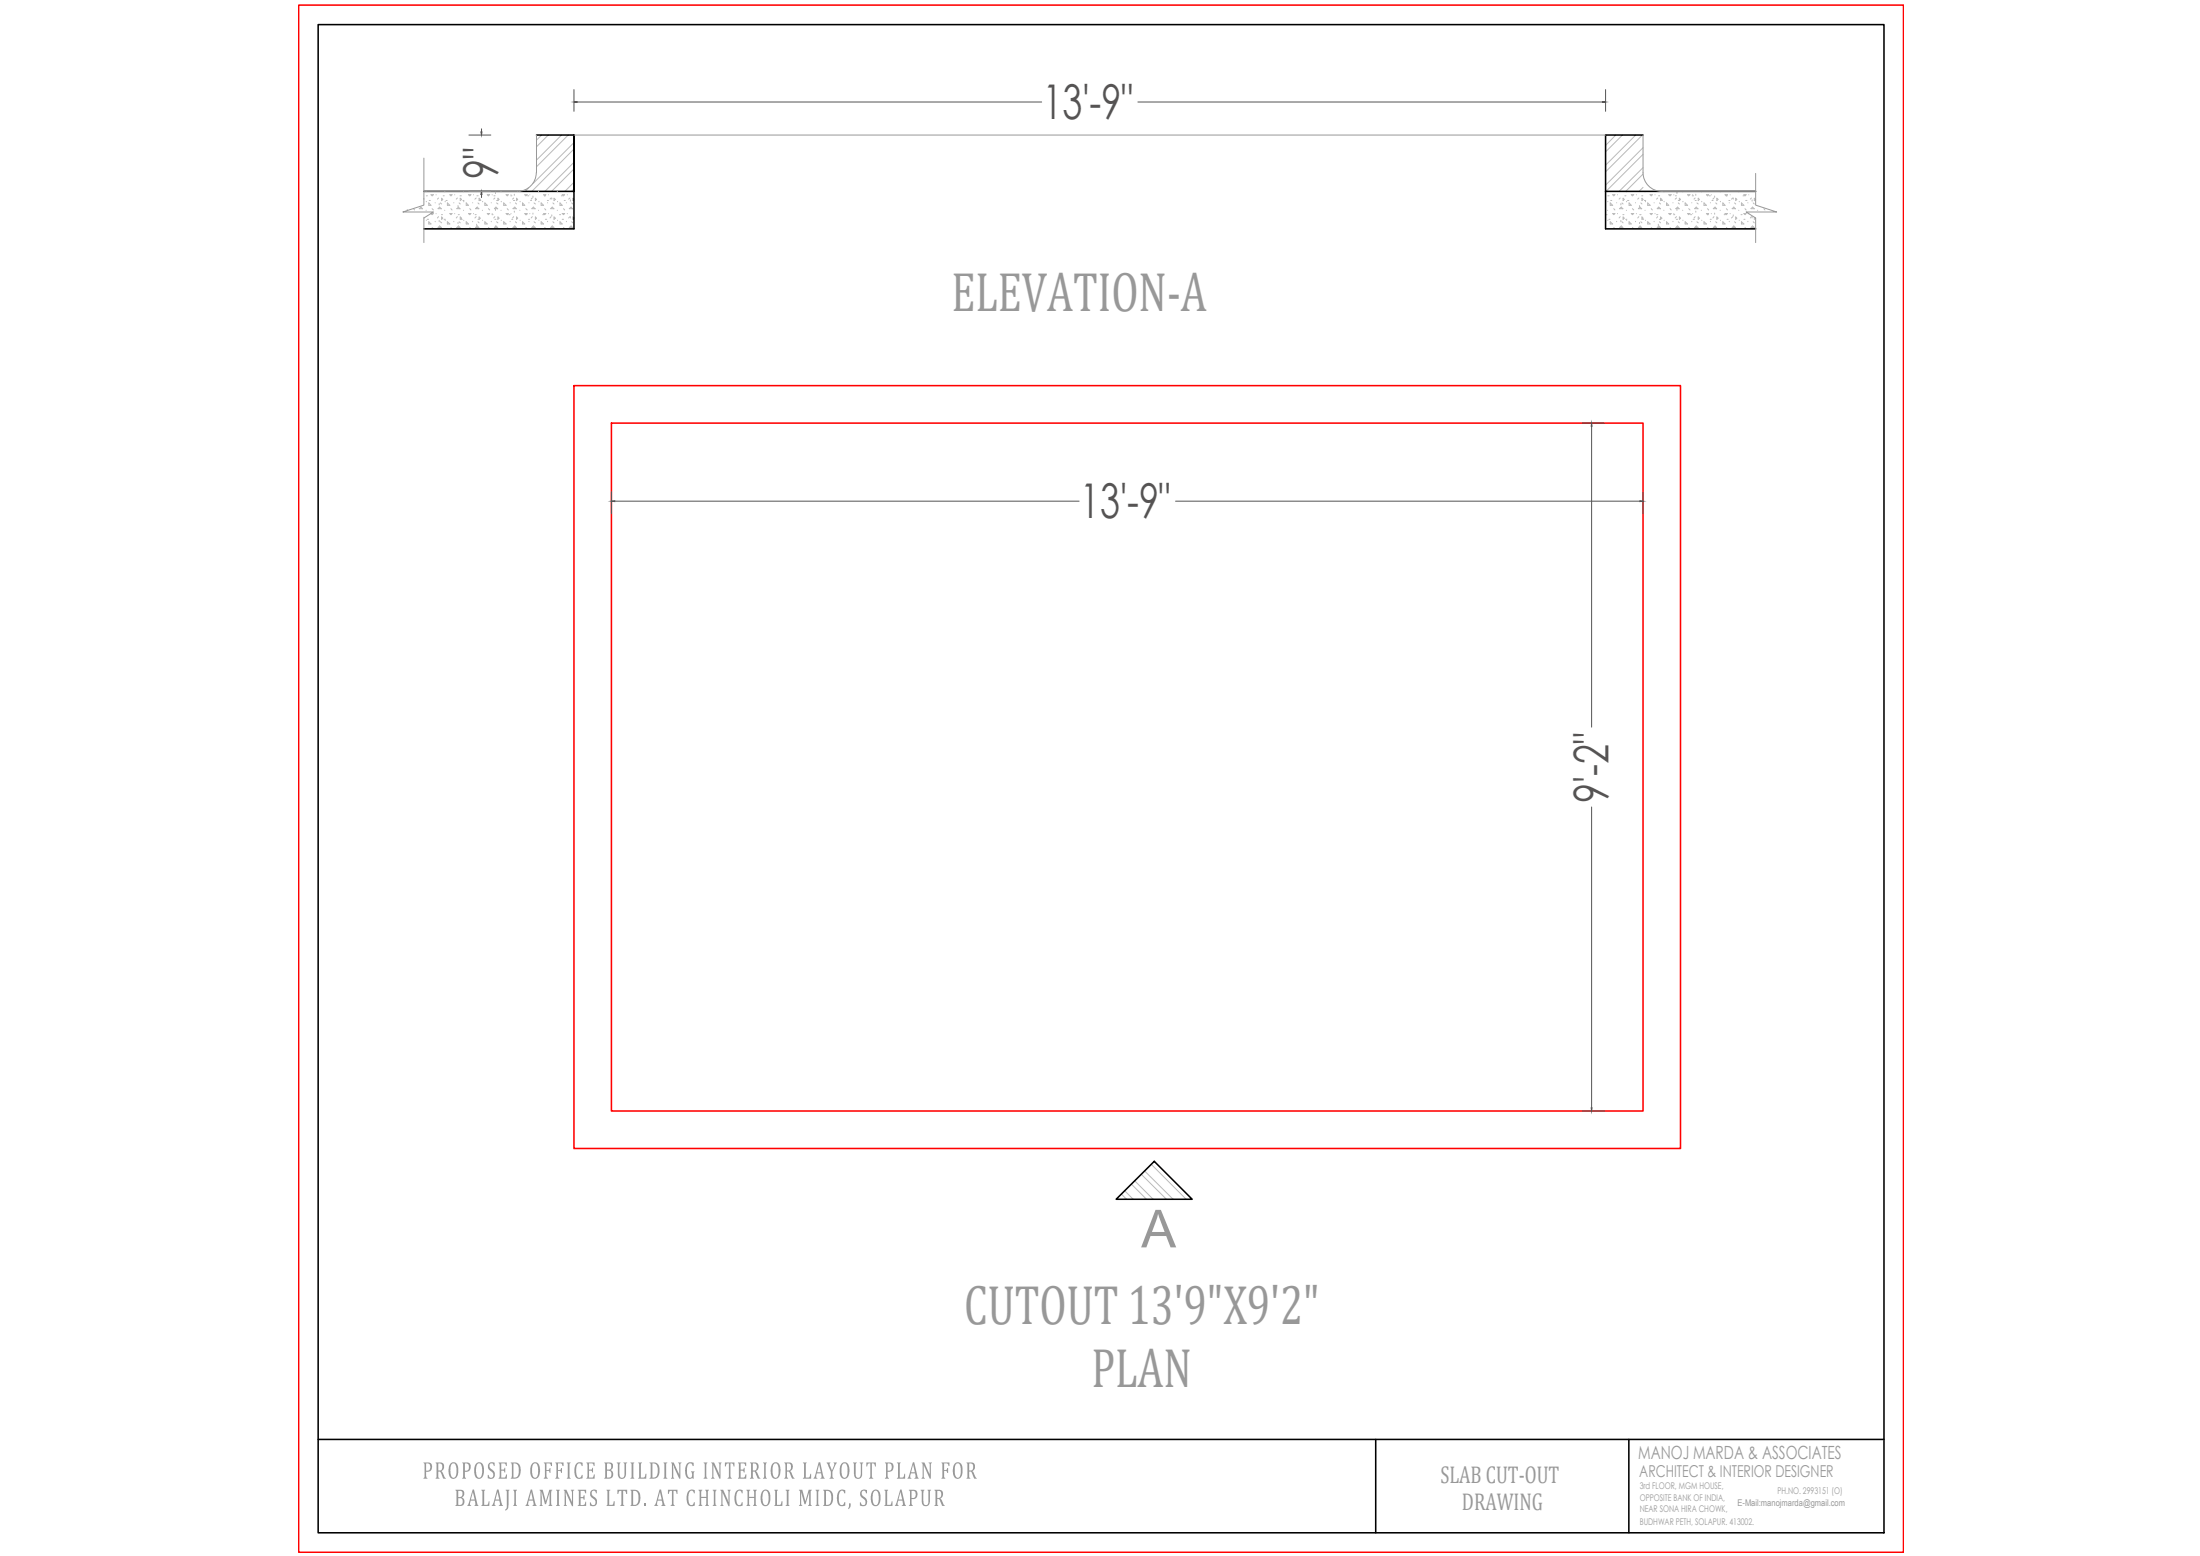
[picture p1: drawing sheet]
<svg xmlns="http://www.w3.org/2000/svg" width="420mm" height="297mm" viewBox="0 0 420 297" stroke-linecap="round" stroke-linejoin="round" font-family="sans-serif">
<!-- layer: HATCH -->
<g fill="none" stroke="#bababa" stroke-width=".19">
<path d="M79 39.8l.2 .3M80.7 39.8h-.6l.3-.3 .3 .4M81 38.1h.1M81.4 36.5v.1M81.4 37.4h.2M81.4 38.4v.1M81.9 38.7l.4 .5h-.4zM82 38.3h.2M82.3 37.2h.5l-.3 .2zM82.5 39.8l.3 .3M83.1 38.7h.1M83.3 37.2h.1"/>
<path d="M83.7 37.8l-.2 .2M83.9 38.9v.2M84.1 38.7l.2 .2M84.3 39.8h-.6l.3-.3 .3 .4M84.3 37.8l.3 .3-.3 .2zM84.6 37.4h.3M84.9 36.5v.1M85 38.4v.1M85.2 38.3h.2M85.4 38.7l.5 .5h-.5zM85.9 37.2h.4l-.2 .2zM86.1 39.8l.2 .3"/>
<path d="M86.7 38.7h.1M86.8 37.2h.1M87.2 39.8h.7M87.3 39.8l.3-.3 .3 .4M87.3 37.8l-.2 .2M87.5 39.2v.3M87.7 38.7l.2 .2M87.9 37.4h.2M87.9 37.8l.3 .3-.3 .2zM88.4 38.3h.2M88.5 36.5v.1M88.6 38.4v.1"/>
<path d="M89 38.7l.5 .5h-.5zM89.5 37.2h.4l-.2 .2zM89.7 39.8l.2 .3M90.3 38.7h.1M90.4 37.2h.1M90.9 37.8l-.2 .2M91 36.5v.1M91 39.6v.2M91.1 37.4h.2M91.3 38.7l.2 .2M91.5 39.8h-.7l.4-.3 .3 .4M91.5 37.8l.2 .3-.2 .2z"/>
<path d="M91.6 38.3h.2M92.1 36.5v.1M92.2 38.4v.1M92.6 38.7l.5 .5h-.5zM93.3 39.8l.2 .3M93.5 37.2l-.2 .2-.2-.2h.4M93.8 38.7h.1M94 37.2h.1M94.3 37.4h.2M94.5 37.8l-.2 .2M94.6 36.7v.3M94.6 40v.2"/>
<path d="M94.8 38.3h.3v-.5l.2 .3-.2 .2M94.8 38.7l.3 .2M95.1 39.8h-.7l.3-.3 .4 .4M95.7 36.5v.1M95.7 38.4v.1M96.2 38.7l.5 .5h-.5zM96.7 37.2h.4l-.2 .2zM96.9 39.8l.2 .3M97.4 38.7h.1M97.6 37.4h.2M97.6 37.2h.1M98.1 38.3h.2"/>
<path d="M98.1 37.8l-.2 .2M98.2 37.1v.2M98.4 38.7l.3 .2M98.6 39.8h-.6l.3-.3 .3 .4M98.7 37.8l.2 .3-.2 .2zM99.3 36.5v.1M99.3 38.4v.1M99.8 38.7l.4 .5h-.4zM100.2 37.2h.5l-.3 .2zM100.4 39.8l.3 .3M100.8 37.4h.2M100.9 35.9l-.6 .6"/>
<path d="M101 38.7h.1M101.2 37.2h.1M101.3 38.3h.2M101.7 37.8l-.3 .2M101.8 37.4v.3M102 38.7l.2 .2M102.2 39.8h-.6l.3-.3 .3 .4M102.2 37.8l.3 .3-.3 .2zM102.8 36.5v.1M102.9 38.4v.1M103.3 38.7l.5 .5h-.5zM103.4 25.8l-.9 1"/>
<path d="M103.8 37.2h.4l-.2 .2zM104 37.4h.2M104 39.8l.2 .3M104.5 38.3h.2M104.6 38.7h.1M104.7 25.8l-2.2 2.2M104.7 37.2h.1M105.3 37.8l-.3 .2M105.4 37.8v.2M105.6 38.7l.2 .2M105.8 39.8h-.6l.3-.3 .3 .4M105.8 37.8l.3 .3-.3 .2z"/>
<path d="M106.4 36.5v.1M106.5 38.4v.1M106.9 38.7l.5 .5h-.5zM107.2 37.4h.2M107.2 25.8l-4.7 4.8M107.4 37.2h.4l-.2 .2zM107.6 39.8l.2 .3M107.8 38.3h.2M108.2 38.7h.1M108.3 37.2h.1M108.5 25.8l-6 6M108.9 37.8l-.3 .2"/>
<path d="M108.9 38.1v.3M109.2 38.7l.2 .2M109.4 39.8h-.7l.4-.3 .3 .4M109.4 37.8l.2 .3-.2 .2zM109.6 27.2l-7.8 7.8M109.6 31l-5.5 5.5M109.6 34.8l-1.7 1.7M109.6 28.4l-8 8.1M109.6 32.3l-4.3 4.2M109.6 36.1l-.5 .4M306.6 38.1h.1M307 36.5v.1"/>
<path d="M307.1 37.4h.2M307.1 38.4v.1M307.5 38.7l.5 .5h-.5zM307.6 38.3h.2M308 37.2h.4l-.2 .2zM308.2 39.8l.2 .3M308.6 25.8l-2 2M308.8 38.7h.1M308.9 37.2h.1M309.4 37.8l-.2 .2M309.6 38.9v.2M309.8 38.7l.2 .2"/>
<path d="M309.9 25.8l-3.3 3.2M309.9 39.8h-.6l.3-.3 .3 .4M310 37.8l.2 .3-.2 .2zM310.3 37.4h.2M310.6 36.5v.1M310.7 38.4v.1M310.8 38.3h.3M311.1 38.7l.4 .5h-.4zM311.5 37.2h.5l-.2 .2zM311.8 39.8l.2 .3M312.3 38.7h.1M312.4 25.8l-5.8 5.7"/>
<path d="M312.5 37.2h.1M313 37.8l-.2 .2M313.1 39.2v.3M313.2 39.5l.3 .4M313.2 39.5l-.3 .3h.6M313.4 38.7l.2 .2M313.5 37.4h.2M313.6 37.8l.2 .3-.2 .2zM313.7 25.8l-7.1 7M313.8 28.2l-7.2 7.1M313.8 32l-4.6 4.5M313.8 35.8l-.8 .7"/>
<path d="M313.8 29.5l-7.1 7M313.8 33.2l-3.3 3.3M314 38.3h.3M314.2 36.5v.1M314.3 38.4v.1M314.7 38.7l.4 .5h-.4zM315.1 37.2h.5l-.2 .2zM315.4 39.8l.2 .3M315.9 38.7h.1M316.1 37.2h.1M316.6 37.8l-.2 .2M316.7 36.5v.1"/>
<path d="M316.7 39.6v.2M316.8 37.4h.2M316.9 38.7l.2 .2M317.1 39.8h-.6l.3-.3 .3 .4M317.1 37.8l.3 .3-.3 .2zM317.3 38.3h.2M317.8 36.5v.1M317.8 38.4v.1M318.3 38.7l.4 .5h-.4zM318.7 37.2h.5l-.2 .2zM319 39.8l.2 .3M319.5 38.7h.1"/>
<path d="M319.7 37.2h.1M320 37.4h.2M320.2 37.8l-.3 .2M320.3 36.7v.3M320.3 40v.2M320.5 38.3h.2M320.5 38.7l.2 .2M320.7 39.8h-.6l.3-.3 .3 .4M320.7 37.8l.2 .3-.2 .2zM321.4 36.5v.1M321.4 38.4v.1M321.8 38.7l.5 .5h-.5z"/>
<path d="M322.5 39.8l.3 .3M322.7 37.2l-.2 .2-.2-.2h.5M323.1 38.7h.1M323.2 37.4h.2M323.3 37.2h.1M323.7 38.3h.2M323.7 37.8l-.2 .2M323.9 37.1v.2M324.1 38.7l.2 .2M324.3 39.8h-.6l.2-.3 .4 .4M324.3 37.8l.2 .3-.2 .2zM324.9 36.5v.1"/>
<path d="M325 38.4v.1M325.4 38.7l.5 .5h-.5zM325.9 37.2h.4l-.2 .2zM326.1 39.8l.2 .3M326.4 37.4h.3M326.7 38.7h.1M326.8 37.2h.1M327 38.3h.2M327.3 37.8l-.2 .2M327.5 37.4v.3M327.7 38.7l.2 .2M327.8 39.8h-.6l.3-.3 .3 .4"/>
<path d="M328.1 38.1l-.2 .2v-.5l.2 .3M328.5 36.5v.1M328.6 38.4v.1M329 38.7l.5 .5h-.5zM329.7 37.4l-.2-.2h.4l-.2 .2h.2M329.7 39.8l.2 .3M330.2 38.3h.2M330.3 38.7h.1M330.4 37.2h.1M330.9 37.8l-.2 .2M331 37.8v.2M331.1 39.5l.3 .4"/>
<path d="M331.1 39.5l-.3 .3h.6M331.3 38.7l.2 .2M331.5 37.8l.2 .3-.2 .2zM332.1 36.5v.1M332.2 38.4v.1M332.6 38.7l.5 .5h-.5zM332.9 37.4h.2M333.1 37.2h.4l-.2 .2zM333.3 39.8l.2 .3M333.4 38.3h.2M333.8 38.7h.1M334 37.2h.1"/>
<path d="M334.5 37.8l-.2 .2M334.6 38.1v.3M334.8 38.7l.2 .2M335 39.8h-.6l.3-.3 .3 .4M335 37.8l.3 .3-.3 .2zM336.9 39.8l.2 .3M77.8 40.2h.1M81 41.7h.1M81.4 40.1v.1M81.4 42v.1M81.6 41.9h.2M81.9 42.3l.4 .5h-.4z"/>
<path d="M82.3 40.8h.5l-.3 .2zM82.5 43.4l.3 .2M83.1 42.2v.1M83.3 40.8h.1M83.7 43.4l.3-.3 .3 .3zM83.7 41.4l-.2 .2M83.9 42.1v.2M84.1 42.3l.2 .2M84.3 41h.2M84.3 41.4l.3 .3-.3 .2v-.5M84.8 41.9h.3M84.9 40.1v.1"/>
<path d="M85 42v.1M85.4 42.3l.5 .5h-.5zM85.9 40.8h.4l-.2 .2zM86.1 43.4l.2 .2M86.7 42.2v.1M86.8 40.8h.1M87.2 43.4h.7l-.3-.3-.3 .3M87.3 41.4l-.2 .2M87.5 42.5v.2M87.5 41h.2M87.7 42.3l.2 .2M87.9 41.4l.3 .3-.3 .2v-.5"/>
<path d="M88.1 41.9h.2M88.5 40.1v.1M88.6 42v.1M89 42.3l.5 .5h-.5zM89.5 40.8h.4l-.2 .2zM89.7 43.4l.2 .2M90.3 42.2v.1M90.4 40.8h.1M90.7 41h.2M90.8 43.4l.4-.3 .3 .3zM90.9 41.4l-.2 .2M91 42.8v.3"/>
<path d="M91.3 41.9h.2M91.3 42.3l.2 .2M91.5 41.4v.5M91.5 41.4l.2 .3-.2 .2M92.1 40.1v.1M92.2 42v.1M92.6 42.3l.5 .5h-.5zM93.3 43.4l.2 .2M93.5 40.8l-.2 .2-.2-.2h.4M93.8 42.2v.1M94 41h.2M94 40.8h.1"/>
<path d="M94.5 41.9h.2M94.5 41.4l-.2 .2M94.6 43.2v.2M94.7 43.1l.4 .3h-.7zM94.8 42.3l.3 .2M95.1 41.4l.2 .3-.2 .2M95.1 41.4v.5M95.7 40.1v.1M95.7 42v.1M96.2 42.3l.5 .5h-.5zM96.7 40.8h.4l-.2 .2zM96.9 43.4l.2 .2"/>
<path d="M97.2 41h.2M97.4 42.2v.1M97.6 40.8h.1M97.7 41.9h.2M98 43.4l.3-.3 .3 .3zM98.1 41.4l-.2 .2M98.2 40.3v.2M98.2 43.5v.2M98.4 42.3l.3 .2M98.7 41.4l.2 .3-.2 .2v-.5M99.3 40.1v.1M99.3 42v.1"/>
<path d="M99.8 42.3l.4 .5h-.4zM100.2 40.8h.5l-.3 .2zM100.4 41h.2M100.4 43.4l.3 .2M100.9 41.9h.2M101 42.2v.1M101.2 40.8h.1M101.6 43.4l.3-.3 .3 .3zM101.7 41.4l-.3 .2M101.8 40.7v.2M102 42.3l.2 .2M102.2 41.4l.3 .3-.3 .2v-.5"/>
<path d="M102.8 40.1v.1M102.9 42v.1M103.3 42.3l.5 .5h-.5zM103.6 41h.3M103.8 40.8h.4l-.2 .2zM104 43.4l.2 .2M104.2 41.9h.2M104.6 42.2v.1M104.7 40.8h.1M105.3 41.4l-.3 .2M105.4 41v.2M105.6 42.3l.2 .2"/>
<path d="M105.8 43.4h-.6l.3-.3 .3 .3M105.8 41.4l.3 .3-.3 .2v-.5M106.4 40.1v.1M106.5 42v.1M106.9 41h.2M106.9 42.3l.5 .5h-.5zM107.4 40.8h.4l-.2 .2zM107.4 41.9h.2M107.6 43.4l.2 .2M108.2 42.2v.1M108.3 40.8h.1M108.7 43.4l.4-.3 .3 .3z"/>
<path d="M108.9 41.4l-.3 .2M108.9 41.4v.2M109.2 42.3l.2 .2M109.4 41.4l.2 .3-.2 .2v-.5M306.6 41.7h.1M306.7 41h.2M307 40.1v.1M307.1 42v.1M307.3 41.9h.2M307.5 42.3l.5 .5h-.5zM308 40.8h.4l-.2 .2zM308.2 43.4l.2 .2"/>
<path d="M308.8 42.2v.1M308.9 40.8h.1M309.3 43.4l.3-.3 .3 .3zM309.4 41.4l-.2 .2M309.6 42.1v.2M309.8 42.3l.2 .2M309.9 41h.2M310 41.4l.2 .3-.2 .2v-.5M310.5 41.9h.2M310.6 40.1v.1M310.7 42v.1M311.1 42.3l.4 .5h-.4z"/>
<path d="M311.5 40.8h.5l-.2 .2zM311.8 43.4l.2 .2M312.3 42.2v.1M312.5 40.8h.1M313 41.4l-.2 .2M313.1 42.5v.2M313.2 41h.2M313.2 43.1l.3 .3h-.6l.3-.3M313.4 42.3l.2 .2M313.6 41.4l.2 .3-.2 .2v-.5M313.7 41.9h.2M314.2 40.1v.1"/>
<path d="M314.3 42v.1M314.7 42.3l.4 .5h-.4zM315.1 40.8h.5l-.2 .2zM315.4 43.4l.2 .2M315.9 42.2v.1M316.1 40.8h.1M316.4 41h.2M316.5 43.4l.3-.3 .3 .3zM316.6 41.4l-.2 .2M316.7 42.8v.3M316.9 41.9h.2M316.9 42.3l.2 .2"/>
<path d="M317.1 41.4v.5M317.1 41.4l.3 .3-.3 .2M317.8 40.1v.1M317.8 42v.1M318.3 42.3l.4 .5h-.4zM318.7 40.8h.5l-.2 .2zM319 43.4l.2 .2M319.5 42.2v.1M319.6 41h.2M319.7 40.8h.1M320.1 43.4l.3-.3 .3 .3zM320.1 41.9h.3"/>
<path d="M320.2 41.4l-.3 .2M320.3 43.2v.2M320.5 42.3l.2 .2M320.7 41.4l.2 .3-.2 .2v-.5M321.4 40.1v.1M321.4 42v.1M321.8 42.3l.5 .5h-.5zM322.5 43.4l.3 .2M322.7 40.8l-.2 .2-.2-.2h.5M322.8 41h.3M323.1 42.2v.1M323.3 40.8h.1"/>
<path d="M323.4 41.9h.2M323.7 43.4l.2-.3 .4 .3zM323.7 41.4l-.2 .2M323.9 40.3v.2M323.9 43.5v.2M324.1 42.3l.2 .2M324.3 41.4l.2 .3-.2 .2v-.5M324.9 40.1v.1M325 42v.1M325.4 42.3l.5 .5h-.5zM325.9 40.8h.4l-.2 .2zM326.1 41h.2"/>
<path d="M326.1 43.4l.2 .2M326.6 41.9h.2M326.7 42.2v.1M326.8 40.8h.1M327.2 43.4l.3-.3 .3 .3zM327.3 41.4l-.2 .2M327.5 40.7v.2M327.7 42.3l.2 .2M327.9 41.4v.5l.2-.2M327.9 41.4l.2 .3M328.5 40.1v.1M328.6 42v.1"/>
<path d="M329 42.3l.5 .5h-.5zM329.3 41h.2M329.7 41l.2-.2h-.4l.2 .2M329.7 43.4l.2 .2M329.8 41.9h.2M330.3 42.2v.1M330.4 40.8h.1M330.9 41.4l-.2 .2M331 41v.2M331.1 43.1l.3 .3h-.6l.3-.3M331.3 42.3l.2 .2M331.5 41.4l.2 .3-.2 .2v-.5"/>
<path d="M332.1 40.1v.1M332.2 42v.1M332.5 41h.2M332.6 42.3l.5 .5h-.5zM333.1 40.8h.4l-.2 .2zM333.1 41.9h.2M333.3 43.4l.2 .2M333.8 42.2v.1M334 40.8h.1M334.5 41.4l-.2 .2M334.6 41.4v.2M334.7 43.1l.3 .3h-.6z"/>
<path d="M334.8 42.3l.2 .2M335 41.5v.4l.3-.2-.1-.1M335.7 40.1v.1M214.2 228l1 .9M214.8 227.3l1.6 1.6M216.1 226.1l2.9 2.8M216.7 225.4l3.5 3.5M217.9 224.2l4.9 4.7M218.6 223.5l5.4 5.4M219.9 222.3l6.6 6.6"/>
</g>
<!-- layer: wall -->
<path d="M60.8 4.7h299v287.9h-299zM81 36.5h28.6v7.2h-28.6M102.5 25.8h7.1M109.6 25.8v10.7v-10.7M306.6 36.5h28.7M313.8 25.8h-7.2v17.9h28.7M213.2 228.9l7.2-7.2 7.3 7.2zM60.8 274.8h299M262.7 274.8v17.8M311.1 274.8v17.8" fill="none" stroke="#000" stroke-width=".3"/>
<!-- layer: TEXT -->
<path d="M81 30.2v9l-4.1 1.3h5.9l-1.8 1.1v4.7M335.3 33.1v6.1l4 1.3h-5.8l1.8 1.1v4.7" fill="none" stroke="#989898" stroke-width=".19"/>
<!-- layer: Columns -->
<path d="M109.6 73.6h211.3v145.6h-211.3zM116.8 80.8h197v131.3h-197z" fill="none" stroke="#f00" stroke-width=".3"/>
<!-- layer: ELEVATION -->
<path d="M109.6 25.8h197" fill="none" stroke="#989898" stroke-width=".19"/>
<!-- layer: int dim -->
<g fill="none" stroke="#545454" stroke-width=".19">
<path d="M109.6 17.1v4.2M110.2 19.5h88.7M217.3 19.5h88.7M306.6 17.1v4.2M89.5 25.8h4.2M89.5 36.5h4.2M92 24.6v.6M92 37.1v.6M116.8 93.9v4.2M117.4 95.7h88.7M224.5 95.7h88.7M302.2 80.8h4.2"/>
<path d="M304 81.4v57.4M313.8 93.9v4.2M304 154.1v57.4M302.2 212.1h4.2"/>
</g>
<g fill="#545454" stroke="#545454" stroke-width=".19">
<path d="M91.8 25.2h.2v.6z"/>
<path d="M92 36.5v.6h-.2z"/>
<path d="M109.6 19.5l.6-.1v.2z"/>
<path d="M306 19.4l.6 .1-.6 .1z"/>
<path d="M116.8 95.7l.6-.1v.2z"/>
<path d="M313.2 95.6l.6 .1-.6 .1z"/>
<path d="M304 80.8l.1 .6h-.2z"/>
<path d="M303.9 211.5h.2l-.1 .6z"/>
</g>
<!-- layer: wall -->
<path d="M57 1h306.5v295.3h-306.5z" fill="none" stroke="#f00" stroke-width=".3"/>
<!-- layer: TEXT -->
<g fill="#989898">
<path d="M171.3 279.2h.7l-.2 .2v2.7l.7-.1 .2-.7h.2v1h-1.6l.2-.3v-2.6z"/>
<path d="M176 279.2h.5l1.1 2.3v-2.1l-.3-.2h.7l-.2 .3v2.8h-.2l-1.2-2.6v2.3l.2 .3h-.6l.2-.4v-2.4z"/>
<path d="M179.8 279.2h1.5v.7h-.1l-.2-.5h-.7v1.2h.5l.1-.4h.2v1h-.2l-.2-.4h-.4v1.2l.2 .3h-.7l.2-.3v-2.6z"/>
<path d="M168.9 284.4h.7l-.2 .2v2.7h.5a.54 .54 0 0 0 .4-.7h.1v.9h-1.5l.2-.3v-2.6z"/>
<path d="M175.8 284.4h.7l-.2 .5 .1 1.9a.49 .49 0 0 0 .6 .5 .49 .49 0 0 0 .3-.7v-2l-.2-.2h.7l-.2 .3v2.2l-.3 .5-.3 .1h-.5l-.4-.4-.1-2.4z"/>
<path d="M174.3 279.1h.3l.6 2.7 .2 .5h-.8l.3-.2-.1-.8h-.8l-.2 .7 .2 .3h-.7l.3-.5zM174.4 279.6l-.4 1.5h.7z"/>
<path d="M182.3 279.5l.4-.4h.4l.5 .3 .2 .5v1.5l-.2 .5-.5 .4-.6-.1-.5-.6v-1.1zM182.6 279.4l-.3 .7 .2 1.6a.52 .52 0 0 0 .6 .3 .52 .52 0 0 0 .3-.7l.1-1.1-.2-.5a.4 .4 0 0 0-.2-.3 .4 .4 0 0 0-.5 0z"/>
<path d="M184.6 279.2h1.1l.5 .3v.8l-.5 .5 .8 1.5-.5-.1-.6-1.3h-.3v1.1l.2 .3h-.7l.2-.2v-2.7zM185.1 279.4v1.3h.2a.71 .71 0 0 0 .6-.6 .71 .71 0 0 0-.4-.7z"/>
<path d="M166.6 284.7l.4-.3h.4h.3l.4 .6v1.6l-.3 .7-.4 .2-.7-.1-.3-.6-.1-1.2zM167 284.6l-.3 .6v1.4l.1 .5 .3 .2h.3l.4-.6v-1.1l-.2-.8-.2-.2z"/>
<path d="M171.9 284.4h.3l.6 2.6 .2 .5-.8-.1a.42 .42 0 0 0 .2-.6v-.3h-.9l-.1 .7 .2 .3h-.7l.3-.6zM172 284.8l-.4 1.5h.7z"/>
<path d="M173.6 284.4h1.2l.4 .5v.5l-.1 .5-.3 .2-.7 .1v.9l.2 .4h-.7l.2-.3v-2.5zM174.1 284.6v1.4h.5l.3-.4-.1-.8-.2-.2z"/>
<path d="M178.4 284.4h1.1l.5 .2 .1 .8-.3 .5a.21 .21 0 0 0-.2 .2 .21 .21 0 0 0 .2 .2l.6 1.2-.5-.1-.4-1-.3-.3h-.2v1.1l.2 .3h-.8l.3-.3v-2.6zM179 284.6v1.4h.3l.4-.3v-.7a.55 .55 0 0 0-.7-.4z"/>
</g>
<!-- layer: MARKING -->
<path d="M81 36.5h17.9M102.4 33a3.6 3.6 0 0 1-3.6 3.5M102.5 25.8v7.2M313.8 33a3.6 3.6 0 0 0 3.6 3.5M313.8 25.8v7.2M317.4 36.5h17.9" fill="none" stroke="#989898" stroke-width=".19"/>
<g font-size="10.6" fill="#989898">
<text x="181.7" y="59.3">ELEVATION-A</text>
<text x="184.2" y="252.8">CUTOUT 13'9&quot;X9'2&quot;</text>
<text x="208.5" y="264.7">PLAN</text>
</g>
<text font-size="10" fill="#989898" x="217.9" y="238.1">A</text>
<g font-size="9.1" fill="#545454">
<text x="199.2" y="22.7">13'-9&quot;</text>
<text x="95.1" y="34.2" transform="rotate(-90 95.1 34.2)">9&quot;</text>
<text x="206.3" y="98.9">13'-9&quot;</text>
<text x="307.2" y="153.2" transform="rotate(-90 307.2 153.2)">9'-2&quot;</text>
</g>
<g font-size="4.6" fill="#989898">
<text x="80.7" y="282.3">PROPOSED OFFICE BUILDING INTERIOR LAYOUT PLAN FOR</text>
<text x="86.8" y="287.5">BALAJI AMINES LTD. AT CHINCHOLI MIDC, SOLAPUR</text>
<text x="275.1" y="283">SLAB CUT-OUT</text>
<text x="279.2" y="288.3">DRAWING</text>
</g>
<text font-size="3.5" fill="#989898" x="312.9" y="278.4">MANOJ MARDA &amp; ASSOCIATES</text>
<text font-size="3.1" fill="#989898" x="313.1" y="281.9">ARCHITECT &amp; INTERIOR DESIGNER</text>
<g font-size="1.8" fill="#989898">
<text x="313.2" y="286.5">OPPOSITE BANK OF INDIA,</text>
<text x="313.2" y="284.2">3rd FLOOR, MGM HOUSE,</text>
<text x="331.8" y="287.4">E-Mail:manojmarda@gmail.com</text>
<text x="339.4" y="285.2">PH.NO. 2993151 (O)</text>
<text x="313.2" y="288.7">NEAR SONA HIRA CHOWK,</text>
<text x="313.2" y="291">BUDHWAR PETH, SOLAPUR. 413002.</text>
</g>
</svg>
